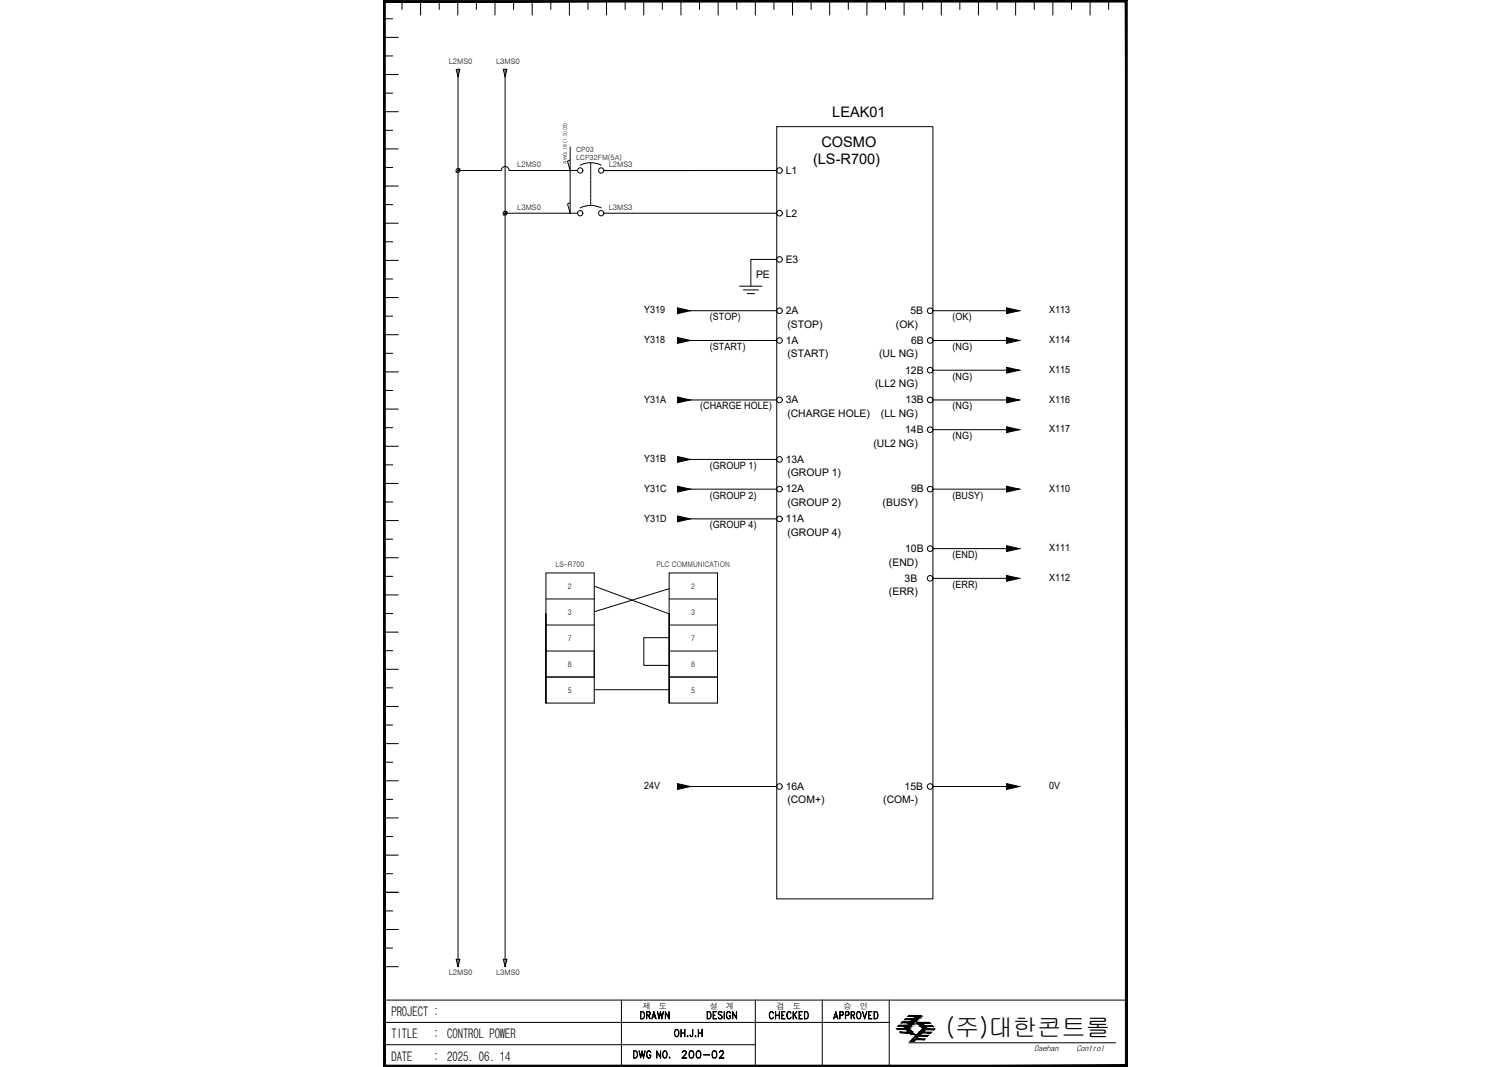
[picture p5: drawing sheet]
<svg xmlns="http://www.w3.org/2000/svg" width="420mm" height="297mm" viewBox="0 0 420 297" stroke-linecap="round" stroke-linejoin="round" font-family="sans-serif">
<!-- layer: 0 -->
<g fill="#000" stroke="#000" stroke-width=".28">
<path d="M188.5 94l3.6 .8-3.6 .8zM188.5 85.7l3.6 .8-3.6 .8zM280.1 85.7l3.5 .8-3.5 .8zM280.1 94l3.5 .8-3.5 .8zM188.5 110.5l3.6 .8-3.6 .8zM280.1 102.3l3.5 .8-3.5 .8zM280.1 110.5l3.5 .8-3.5 .8zM280.1 118.8l3.5 .8-3.5 .8zM188.5 127.1l3.6 .8-3.6 .8zM188.5 135.4l3.6 .8-3.6 .8zM280.1 135.4l3.5 .8-3.5 .8zM188.5 143.6l3.6 .8-3.6 .9z"/>
<path d="M280.1 151.9l3.5 .8-3.5 .8zM280.1 160.2l3.5 .8-3.5 .8zM188.5 218.2l3.6 .8-3.6 .8zM280.1 218.2l3.5 .8-3.5 .8zM252.2 285.7v.3h-.2zM253.2 284.8v.3h-.3zM253.8 284.2l.3-.3v.3zM255 283v.3h-.3zM256.5 284.9l.2 .3h-.2zM257.4 285.8l.3 .3h-.3z"/>
<path d="M106.7 .1v.5l206.9-.5zM106.7 .6l206.9-.5-.5 .5zM313.6 .1l-.5 .5 .5 296.4zM313.1 .6l.5 296.4-.5-.5zM106.7 297h206.9l-.5-.5zM106.7 297l.5-.5h205.9zM106.7 .1v296.9l.5-.5zM106.7 .1h.5v296.4z"/>
<path d="M250.1 285.5h2.1zM250.1 285.5h2.1z"/>
<path d="M251 284.5h2.2zM251 284.5h2.2z"/>
<path d="M249.5 286.4l2.6 .2-.2-.2zM249.5 286.4l2.6 .2h-2.4z"/>
<path d="M251.9 283.6h2.2zM251.9 283.6h2.2z"/>
<path d="M250.1 285.5l2.1 .2v-.2zM250.1 285.5l2.1 .2h-2.3z"/>
<path d="M252 286l.2 .2v-.2zM252 286l.2 .2h-.4z"/>
<path d="M252.2 285.5v.2l.3-.2zM252.2 285.5v.2z"/>
<path d="M250.4 287.3l2.6 .3-.2-.3zM250.4 287.3l2.6 .3h-2.3z"/>
<path d="M252.9 282.7h2.1zM252.9 282.7h2.1z"/>
<path d="M251.9 286.4l1.8 .7-.7-.7zM251.9 286.4l1.8 .7h-1.1z"/>
<path d="M252.2 286l.7 .2 .2-.2zM252.2 286l.7 .2h-.7z"/>
<path d="M251 284.5l2.2 .3v-.3zM250.8 284.8l.2-.3 2.2 .3z"/>
<path d="M252.9 285.1l.3 .1zM252.9 285.1l.3 .1h-.5z"/>
<path d="M252.2 285.7l.9 .3 .2-.3zM252.2 285.7l.9 .3h-.9z"/>
<path d="M252.3 285.7h1.1zM252.2 285.7h1.1z"/>
<path d="M253.2 284.5v.3l.2-.3zM253.2 284.5v.3z"/>
<path d="M252.5 285.5l.9 .2 .2-.2zM252.5 285.5l.9 .2h-1.2z"/>
<path d="M252.8 287.3l1.8 .8-.7-.8zM252.8 287.3l1.8 .8h-1.1z"/>
<path d="M253.2 285.1l.6 .1 .2-.1zM253.2 285.1l.6 .1h-.6z"/>
<path d="M251.9 283.6l2.2 .3v-.3zM251.9 283.6l2.2 .3h-2.4z"/>
<path d="M253.8 284.2l.3 .1zM253.8 284.2l.3 .1h-.5z"/>
<path d="M253.2 284.8l.8 .3 .2-.3zM253.2 284.8l.8 .3h-.8z"/>
<path d="M253.2 284.8h1.1zM253.2 284.8h1z"/>
<path d="M254.1 283.6v.3l.2-.3zM254.1 283.6v.3z"/>
<path d="M253.4 284.5l.9 .3 .2-.3zM253.4 284.5l.9 .3h-1.1z"/>
<path d="M254.1 284.2l.6 .1 .2-.1zM254.1 284.2l.6 .1h-.6z"/>
<path d="M252.9 282.7l2.1 .2v-.2zM252.6 282.9l.3-.2 2.1 .2z"/>
<path d="M254.7 283.3l.3 .1zM254.7 283.3l.3 .1h-.4z"/>
<path d="M253.9 289.2l.4 .7 .7-.7zM253.9 289.2l.4 .7h-1.1z"/>
<path d="M254.1 283.9l.8 .3 .3-.3zM254.1 283.9l.8 .3h-.8z"/>
<path d="M254.1 283.9h1.1zM254.1 283.9h1.1z"/>
<path d="M255 282.7v.2l.3-.2zM255 282.7v.2z"/>
<path d="M254.3 283.6l.9 .3 .2-.3zM254.3 283.6l.9 .3h-1.1z"/>
<path d="M255 283.3l.7 .1 .1-.1zM255 283.3l.7 .1h-.7z"/>
<path d="M254.9 288.2l.3 .7 .8-.7zM254.9 288.2l.3 .7h-1.1z"/>
<path d="M255 283l.8 .3 .3-.3zM255 283l.8 .3h-.8z"/>
<path d="M255 282.9h1.1zM255 282.9l1.1 .1z"/>
<path d="M255.1 284.6l1.3 .3-.2-.3zM255.1 284.6l1.3 .3h-1.1z"/>
<path d="M255.3 282.7l.8 .2 .3-.2zM255.3 282.7l.8 .2h-1.1z"/>
<path d="M255.3 284.9h1.2zM255.3 284.9h1.2z"/>
<path d="M256.5 284.6h2.1zM256.5 284.6h2.1z"/>
<path d="M255.4 284.9l1.1 .3v-.3zM255.4 284.9l1.1 .3h-.9z"/>
<path d="M255.6 285.2l.9 .2v-.2zM255.6 285.2l.9 .2z"/>
<path d="M256.2 284.6l.3 .3v-.3zM256.2 284.6l.3 .3z"/>
<path d="M256.5 285.2l.4 .2zM256.5 285.2l.4 .2h-.4z"/>
<path d="M255.7 287.3l.4 .8 .7-.8zM255.7 287.3l.4 .8h-1.1z"/>
<path d="M256 285.5l1.4 .3-.3-.3zM256 285.5l1.4 .3h-1.2z"/>
<path d="M256.2 285.8h1.2zM256.2 285.8h1.2z"/>
<path d="M257.1 285.5l.3 .3v-.3zM257.1 285.5l.3 .3z"/>
<path d="M256.3 285.8l1.1 .3v-.3zM256.3 285.8l1.1 .3h-.8z"/>
<path d="M256.6 286.1l.8 .2v-.2zM256.6 286.1l.8 .2z"/>
<path d="M255 289.2l2.2 .3 .2-.3zM255 289.2l2.2 .3h-2.4z"/>
<path d="M257.4 286.1l.4 .2zM257.4 286.1l.4 .2h-.4z"/>
<path d="M256.6 286.4l.4 .7 .8-.7zM256.6 286.4l.4 .7h-1.1z"/>
<path d="M256 288.2l2.1 .3 .2-.3zM256 288.2l2.1 .3h-2.4z"/>
<path d="M256.5 284.6l2.3 .3-.2-.3zM256.5 284.6l2.3 .3h-2.3z"/>
<path d="M256.8 287.3l2.2 .3 .2-.3zM256.8 287.3l2.2 .3h-2.4z"/>
<path d="M257.4 285.5l2.1 .1zM257.4 285.5l2.1 .1z"/>
<path d="M257.4 285.6l2.3 .2-.2-.2zM257.4 285.6l2.3 .2h-2.3z"/>
<path d="M257.7 286.4l2.2 .3 .2-.3zM257.7 286.4l2.2 .3h-2.4z"/>
</g>
<!-- layer: 6 -->
<path d="M106.7 278.4h206.9M172.9 278.4v18.6M210.2 278.4v18.6M228.8 278.4v18.6M247.4 278.4v18.6M106.7 284.6h140.7M106.7 290.8h103.5" fill="none" stroke="#000" stroke-width=".28"/>
<!-- layer: 0 -->
<g fill="none" stroke="#000" stroke-width=".28">
<path d="M106.7 15.6h2.6M106.7 5.2h2.6M106.7 10.4h4.1M106.7 .1h4.1M111.9 .1v2.5M117 .1v4.1M122.2 .1v2.5M126.9 19.3h1.1l-.6 2.1zM127.4 .1v4.1M127.4 19.3v249.8M132.6 .1v2.5M137.7 .1v4.1"/>
<path d="M140 19.3h1.1l-.6 2.1zM140.5 19.3v249.8M142.9 .1v2.5M148.1 .1v4.1M153.3 .1v2.5M158.4 .1v4.1M163.6 .1v2.5M168.8 .1v4.1M173.9 .1v2.5M179.1 .1v4.1M184.3 .1v2.5M189.5 .1v4.1"/>
<path d="M194.6 .1v2.5M199.8 .1v4.1M205 .1v2.5M210.2 .1v4.1M215.3 .1v2.5M220.5 .1v4.1M225.7 .1v2.5M230.9 .1v4.1M236 .1v2.5M241.2 .1v4.1M246.4 .1v2.5M251.6 .1v4.1"/>
<path d="M256.7 .1v2.5M261.9 .1v4.1M267.1 .1v2.5M272.3 .1v4.1M277.4 .1v2.5M282.6 .1v4.1M287.8 .1v2.5M293 .1v4.1M298.1 .1v2.5M303.3 .1v4.1M308.5 .1v2.5M106.7 36.3h2.6"/>
<path d="M106.7 25.9h2.6M106.7 20.8h4.1M106.7 31.1h4.1M216.1 35.3h43.5v214.9h-43.5zM106.7 57h2.6M106.7 46.6h2.6M106.7 51.8h4.1M106.7 41.5h4.1M127.4 47.5h12.1M128 46.9l-1.1 1.1M140.5 59.4h20.2M141.1 58.8l-1.1 1.1"/>
<path d="M141.7 47.5h19M158.6 40.9v18.5l-.7-2.6 .7-.4M158.6 44.5l-.7 .4 .7 2.6M161.4 46a6.5 6.5 0 0 1 5.9 0M161.4 57.9a6.5 6.5 0 0 1 5.9 0M164.4 45.3v.3M164.4 45.7v.2M164.4 46.1v.2M164.4 46.5v.2M164.4 46.9v.2M164.4 47.2v.3M164.4 47.6v.3"/>
<path d="M164.4 48v.3M164.4 48.4v.3M164.4 48.8v.3M164.4 49.2v.2M164.4 49.6v.2M164.4 50v.2M164.4 50.4v.2M164.4 50.7v.3M164.4 51.1v.3M164.4 51.5v.3M164.4 51.9v.3M164.4 52.3v.2"/>
<path d="M164.4 52.7v.2M164.4 53.1v.2M164.4 53.5v.2M164.4 53.8v.3M164.4 54.2v.3M164.4 54.6v.3M164.4 55v.3M164.4 55.4v.3M164.4 55.8v.2M164.4 56.2v.2M164.4 56.6v.2M164.4 56.9v.3"/>
<path d="M168 47.5h48.1M106.7 67.3h2.6M106.7 77.7h2.6M106.7 72.5h4.1M106.7 62.1h4.1M205.8 79.7h6.2M216.1 72.2h-7.2v7.5M106.7 88h2.6M106.7 98.4h2.6M106.7 93.2h4.1M106.7 82.8h4.1M192.1 94.8h24"/>
<path d="M192.1 86.5h24M206.9 80.7h4.1M207.9 81.7h2.1M259.6 94.8h24M259.6 86.5h24M106.7 119.1h2.6M106.7 108.7h2.6M106.7 103.5h4.1M106.7 113.9h4.1M192.1 111.3h24M259.6 111.3h24M259.6 103.1h24"/>
<path d="M259.6 119.6h24M106.7 139.7h2.6M106.7 129.4h2.6M106.7 134.6h4.1M106.7 124.2h4.1M192.1 127.9h24M192.1 136.2h24M259.6 136.2h24M106.7 150.1h2.6M106.7 155.3h4.1M106.7 144.9h4.1M192.1 144.4h24"/>
<path d="M259.6 152.7h24M106.7 170.8h2.6M106.7 160.5h2.6M106.7 176h4.1M106.7 165.6h4.1M151.9 170.9v24.8v-36.2h13.5v36.2h-13.5M151.9 174h13.5M151.9 166.7h13.5M165.4 163.2l20.8 7.7v24.8v-36.2h13.4v36.2h-13.4M186.2 177.5h-7.1v7.7h7.1M186.2 174h13.4M186.2 166.7h13.4"/>
<path d="M186.2 163.9l-20.8 6.4M259.6 161h24M106.7 191.5h2.6M106.7 181.1h2.6M106.7 196.7h4.1M106.7 186.3h4.1M151.9 181.2h13.5M151.9 188.5h13.5M165.4 192h20.8M186.2 181.2h13.4M186.2 188.5h13.4M106.7 212.2h2.6"/>
<path d="M106.7 201.8h2.6M106.7 207h4.1M106.7 217.4h4.1M192.1 219h24M259.6 219h24M106.7 222.5h2.6M106.7 232.9h2.6M106.7 227.7h4.1M106.7 238.1h4.1M106.7 248.4h4.1M106.7 243.2h2.6M106.7 258.8h4.1"/>
<path d="M106.7 253.6h2.6M106.7 269.1h4.1M106.7 263.9h2.6M126.9 267h1.1l-.6 2.1zM140 267h1.1l-.6 2.1zM176.3 292.5a1.04 1.04 0 0 1 1.1 1 1.04 1.04 0 0 1-1.1 1.1zM176.4 292.6a1 1 0 0 1 1 .6 1 1 0 0 1-.3 1.2l-.7 .1zM177.8 292.5l.5 1.8 .4-1.8 .3 1.8 .5-1.8-.5 2.1-.3-1.8-.4 1.8zM180.2 292.6l.5-.1 .4 .5a.57 .57 0 0 0-.7-.4 .57 .57 0 0 0-.4 .7l.2 1.1 .5 .1 .2-.2 .1-.5-.3-.1h.4v.4a.61 .61 0 0 1-.7 .5 .61 .61 0 0 1-.5-.8zM182.7 292.5l1 1.8 .1-1.8v2.1l-1-1.8-.1 1.8zM184.7 292.6l.1-.1a1.07 1.07 0 0 1 .9 1 1.07 1.07 0 0 1-.9 1.1 1.4 1.4 0 0 1-.1-2zM184.7 292.7l.2-.1a1 1 0 0 1 .7 1 1 1 0 0 1-.7 .9 1.24 1.24 0 0 1-.2-1.8z"/>
<path d="M186.3 294.3l.1 .3zM186.3 294.4h.1M188 286.6h.1a1.07 1.07 0 0 1 .9 1 1.07 1.07 0 0 1-.9 1 1.38 1.38 0 0 1-.1-2zM188 286.8l.2-.2a.99 .99 0 0 1 .7 1 .99 .99 0 0 1-.7 .9 1.21 1.21 0 0 1-.2-1.7zM189.5 286.6l.1 2zM189.6 287.5h.9M189.6 287.6h.9M190.5 286.6l.1 2zM191.3 288.3l.1 .3zM191.3 288.4h.1M192.7 286.6l.1 1.5-.2 .4-.3 .1-.3-.5 .3 .4 .3-.1zM193.5 288.3l.1 .3z"/>
<path d="M193.5 288.4h.1M194.3 286.6l.1 2zM194.4 287.5h.9M194.4 287.6h.9M195.3 286.6l.1 2zM196.8 281.6a1.11 1.11 0 0 1 1.1 .7 1.11 1.11 0 0 1-.4 1.3l-.7 .1zM196.8 281.7a1 1 0 0 1 1 .6 1 1 0 0 1-.3 1.2l-.7 .1zM198.4 281.6h1l-.9 .1v1.9l.9 .1h-1zM198.5 282.6h.5l-.5 .1M200 281.7a.66 .66 0 0 1 .9 .2l-.4-.2-.6 .2 .1 .4 .5 .3a.58 .58 0 0 1 .4 .8 .58 .58 0 0 1-.9 .2l-.2-.2 .4 .2 .7-.2-.2-.6-.8-.5zM201.5 281.6l.1 2.1zM202.4 281.7l.5-.1 .4 .5a.58 .58 0 0 0-.7-.4 .58 .58 0 0 0-.4 .7l.2 1.1 .5 .1 .2-.2 .1-.5-.3-.1h.4v.4a.61 .61 0 0 1-.7 .5 .61 .61 0 0 1-.5-.8z"/>
<path d="M203.9 281.6l1 1.8 .1-1.8v2.1l-1.1-1.8v1.8zM214.4 281.7l.4-.1 .4 .5-.4-.4a.96 .96 0 0 0-.7 .9 .96 .96 0 0 0 .7 1l.4-.4a.61 .61 0 0 1-.7 .5 .61 .61 0 0 1-.5-.8zM215.8 281.6l.1 2.1zM215.9 282.6h.9M215.9 282.7h.9M216.8 281.6l.1 2.1zM217.5 281.6h1l-.9 .1v1.9l.9 .1h-1zM217.6 282.6h.5l-.5 .1M219.3 281.7l.4-.1 .4 .5-.4-.4a.96 .96 0 0 0-.7 .9 .96 .96 0 0 0 .7 1l.4-.4a.61 .61 0 0 1-.7 .5 .61 .61 0 0 1-.5-.8zM220.7 281.6v2.1zM220.7 282.8l1.1-1.2-1.1 1.3M221 282.5l.8 1.2-.7-1.2"/>
<path d="M222.3 281.6h1l-.9 .1v1.9l.9 .1h-1zM222.4 282.6h.5l-.5 .1M223.8 281.6a1.11 1.11 0 0 1 1.2 .7 1.11 1.11 0 0 1-.4 1.3l-.8 .1zM223.9 281.7a1 1 0 0 1 1 .6 1 1 0 0 1-.3 1.2l-.7 .1zM232.1 283.2h.9M232.2 283.1h.7M232.6 281.6l.6 2.1-.6-1.8-.7 1.8zM233.7 282.6l.8-.1v-.7l-.8-.1v2v-2.1l.8 .1 .2 .3-.2 .6-.8 .1M235.3 282.6l.8-.1v-.7l-.8-.1-.1 2v-2.1l.9 .1 .2 .3-.2 .6-.8 .1M236.9 282.6l.8-.1v-.7l-.8-.1-.1 2v-2.1l.9 .1 .1 .3-.1 .6-.8 .1M237.3 282.7l.5 1-.4-1M238.6 281.7l.2-.1a1.06 1.06 0 0 1 .8 1 1.06 1.06 0 0 1-.8 1.1 1.39 1.39 0 0 1-.2-2z"/>
<path d="M238.6 281.8l.3-.1a1 1 0 0 1 .6 .9 1 1 0 0 1-.6 1 1.23 1.23 0 0 1-.3-1.8zM240 281.6l.6 1.8 .6-1.8-.6 2.1zM241.7 281.6h.9l-.8 .1v1.9l.8 .1h-.9zM241.8 282.6h.5l-.5 .1M243.2 281.6a1.11 1.11 0 0 1 1.1 .7 1.11 1.11 0 0 1-.3 1.3l-.8 .1zM243.3 281.7a1 1 0 0 1 1 .6 1 1 0 0 1-.3 1.2l-.7 .1zM251.8 286.4h1.2l.7 .7M252.9 290.3h57.5M256.4 284.9l.5 .5M257.3 285.8l.5 .5"/>
<circle cx="127.4" cy="47.5" r=".55"/>
<circle cx="140.5" cy="59.4" r=".55"/>
<circle cx="161.4" cy="59.4" r=".74"/>
<circle cx="161.4" cy="47.5" r=".74"/>
<circle cx="167.3" cy="59.4" r=".74"/>
<circle cx="167.3" cy="47.5" r=".74"/>
<circle cx="216.9" cy="47.5" r=".78"/>
<circle cx="216.9" cy="59.4" r=".78"/>
<circle cx="216.9" cy="72.2" r=".78"/>
<circle cx="216.9" cy="94.8" r=".78"/>
<circle cx="216.9" cy="86.5" r=".78"/>
<circle cx="258.8" cy="94.8" r=".78"/>
<circle cx="258.8" cy="86.5" r=".78"/>
<circle cx="216.9" cy="111.3" r=".78"/>
<circle cx="258.8" cy="111.3" r=".78"/>
<circle cx="258.8" cy="119.6" r=".78"/>
<circle cx="258.8" cy="103.1" r=".78"/>
<circle cx="216.9" cy="136.2" r=".78"/>
<circle cx="216.9" cy="127.9" r=".78"/>
<circle cx="258.8" cy="136.2" r=".78"/>
<circle cx="216.9" cy="144.4" r=".78"/>
<circle cx="258.8" cy="152.7" r=".78"/>
<circle cx="258.8" cy="161" r=".78"/>
<circle cx="216.9" cy="218.9" r=".78"/>
<circle cx="258.8" cy="218.9" r=".78"/>
</g>
<!-- layer: HYUN -->
<path d="M139.5 47.5a1.1 1.1 0 0 1 1.1-1.1 1.1 1.1 0 0 1 1.1 1.1M168 59.4h48.1M168 47.5h25.5" fill="none" stroke="#000" stroke-width=".28"/>
<text font-size="6.8" x="263.2" y="288.3">(주)대한콘트롤</text>
<g font-size="5.3">
<text x="177.4" y="285">DRAWN</text>
<text x="188.7" y="296">200-02</text>
</g>
<g font-size="4">
<text x="231.6" y="32.4">LEAK01</text>
<text x="228.5" y="41">COSMO</text>
<text x="226.2" y="45.6">(LS-R700)</text>
</g>
<g font-size="3.7">
<text x="108.9" y="282.9">PROJECT :</text>
<text x="108.9" y="289.1">TITLE</text>
<text x="120.6" y="289.1">: CONTROL POWER</text>
<text x="108.9" y="295.3">DATE</text>
<text x="120.6" y="295.3">: 2025. 06. 14</text>
</g>
<g font-size="2.9">
<text x="218.6" y="48.4">L1</text>
<text x="218.6" y="60.3">L2</text>
<text x="210.4" y="77.3">PE</text>
<text x="218.6" y="73.2">E3</text>
<text x="218.6" y="87.4">2A</text>
<text x="253.3" y="87.4">5B</text>
<text x="218.6" y="95.7">1A</text>
<text x="219.1" y="91.2">(STOP)</text>
<text x="249.3" y="91.2">(OK)</text>
<text x="253.5" y="95.7">6B</text>
<text x="219.1" y="99.5">(START)</text>
<text x="244.6" y="99.5">(UL NG)</text>
<text x="243.5" y="107.8">(LL2 NG)</text>
<text x="251.9" y="104">12B</text>
<text x="218.6" y="112.3">3A</text>
<text x="251.9" y="112.3">13B</text>
<text x="219.1" y="116">(CHARGE HOLE)</text>
<text x="245.1" y="116">(LL NG)</text>
<text x="243" y="124.3">(UL2 NG)</text>
<text x="251.9" y="120.6">14B</text>
<text x="218.6" y="128.8">13A</text>
<text x="218.6" y="137.1">12A</text>
<text x="219.1" y="132.6">(GROUP 1)</text>
<text x="253.5" y="137.1">9B</text>
<text x="219.1" y="140.9">(GROUP 2)</text>
<text x="245.6" y="140.9">(BUSY)</text>
<text x="218.6" y="145.4">11A</text>
<text x="219.1" y="149.2">(GROUP 4)</text>
<text x="251.9" y="153.7">10B</text>
<text x="247.4" y="157.4">(END)</text>
<text x="251.7" y="161.9">3B</text>
<text x="247.4" y="165.7">(ERR)</text>
<text x="218.6" y="219.9">16A</text>
<text x="251.7" y="219.9">15B</text>
<text x="219.1" y="223.7">(COM+)</text>
<text x="245.8" y="223.7">(COM-)</text>
</g>
<g font-size="2.8">
<text x="179.2" y="87.3">Y319</text>
<text x="197.5" y="89.1">(STOP)</text>
<text x="265.1" y="89.1">(OK)</text>
<text x="291.9" y="87.3">X113</text>
<text x="179.2" y="95.5">Y318</text>
<text x="291.9" y="95.5">X114</text>
<text x="197.5" y="97.4">(START)</text>
<text x="265.1" y="97.4">(NG)</text>
<text x="265.1" y="105.7">(NG)</text>
<text x="291.9" y="103.8">X115</text>
<text x="179.2" y="112.1">Y31A</text>
<text x="194.8" y="114">(CHARGE HOLE)</text>
<text x="265.1" y="114">(NG)</text>
<text x="291.9" y="112.1">X116</text>
<text x="265.1" y="122.3">(NG)</text>
<text x="291.9" y="120.4">X117</text>
<text x="179.2" y="128.7">Y31B</text>
<text x="197.5" y="130.5">(GROUP 1)</text>
<text x="179.2" y="136.9">Y31C</text>
<text x="291.9" y="136.9">X110</text>
<text x="197.5" y="138.8">(GROUP 2)</text>
<text x="265.1" y="138.8">(BUSY)</text>
<text x="179.2" y="145.2">Y31D</text>
<text x="197.5" y="147.1">(GROUP 4)</text>
<text x="265.1" y="155.4">(END)</text>
<text x="291.9" y="153.5">X111</text>
<text x="291.9" y="161.8">X112</text>
<text x="265.1" y="163.6">(ERR)</text>
<text x="179.2" y="219.7">24V</text>
<text x="291.9" y="219.7">0V</text>
</g>
<g font-size="2.3">
<text x="178.8" y="281">제</text>
<text x="183.4" y="281">도</text>
<text x="197.5" y="281">설</text>
<text x="202" y="281">계</text>
<text x="216.1" y="281">검</text>
<text x="220.6" y="281">도</text>
<text x="234.7" y="281">승</text>
<text x="239.2" y="281">인</text>
<text x="287.8" y="292.5">Daehan</text>
<text x="299.6" y="292.5">Control</text>
</g>
<g font-size="2.1">
<text x="124.9" y="17.7">L2MS0</text>
<text x="138" y="17.7">L3MS0</text>
<text x="143.9" y="46.5">L2MS0</text>
<text x="169.4" y="46.5">L2MS3</text>
<text x="143.9" y="58.4">L3MS0</text>
<text x="169.4" y="58.4">L3MS3</text>
<text x="154.6" y="157.7">LS-R700</text>
<text x="182.7" y="157.7">PLC COMMUNICATION</text>
<text x="158" y="164">2</text>
<text x="192.3" y="164">2</text>
<text x="158" y="171.2">3</text>
<text x="192.3" y="171.2">3</text>
<text x="158" y="178.4">7</text>
<text x="192.3" y="178.4">7</text>
<text x="158" y="185.7">8</text>
<text x="192.3" y="185.7">8</text>
<text x="158" y="192.9">5</text>
<text x="192.3" y="192.9">5</text>
<text x="124.9" y="271.4">L2MS0</text>
<text x="138" y="271.4">L3MS0</text>
</g>
<g font-size="2">
<text x="160.3" y="44.6">LCP32FM(5A)</text>
<text x="160.3" y="42.4">CP03</text>
</g>
<text font-size="1.4" x="157.7" y="45.6" transform="rotate(-90 157.7 45.6)">AWG 16 (1.3) (B)</text>
</svg>
